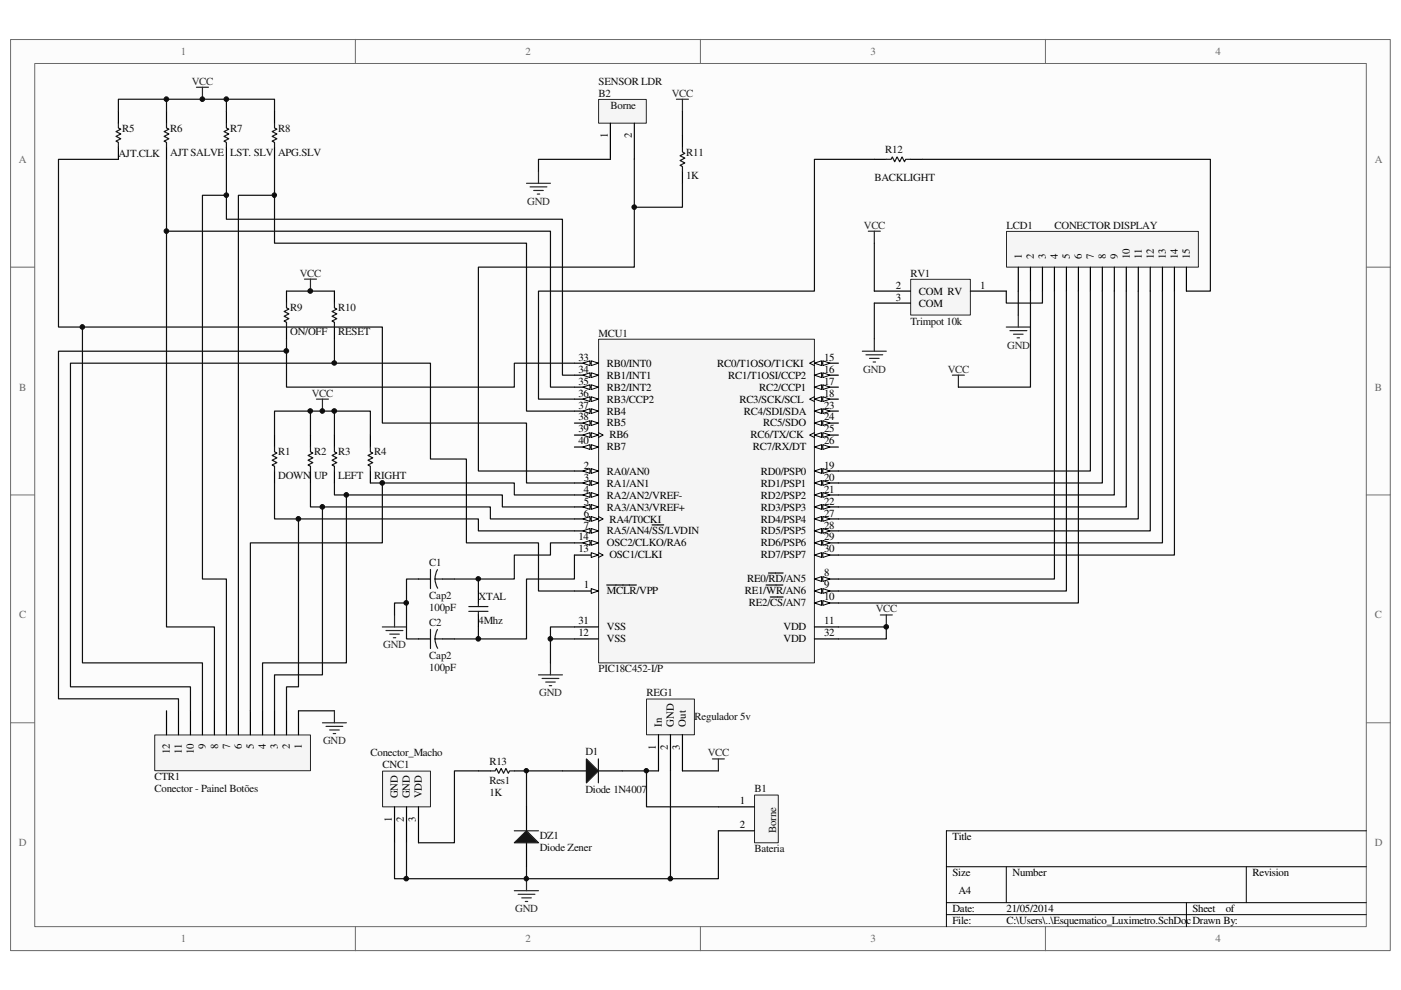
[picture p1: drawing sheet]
<svg xmlns="http://www.w3.org/2000/svg" width="297mm" height="210mm" viewBox="0 0 297 210" stroke-linecap="round" stroke-linejoin="round" font-family="sans-serif">
<path d="M2.3 8.4h292.5v193.1h-292.5z" fill="#fcfcfc"/>
<path d="M2.2 8.4h292.6v193.1h-292.6z" fill="none" stroke="#6a6a6a" stroke-width=".21"/>
<path d="M7.4 13.5h282.3v183h-282.3z" fill="#fcfcfc"/>
<g fill="none" stroke="#6a6a6a" stroke-width=".21">
<path d="M7.4 13.5h282.3v183h-282.3zM75.3 8.3v5.1M148.5 8.3v5.1M221.7 8.3v5.1M2.2 56.6h5.1M289.7 56.6h5.1M2.2 104.9h5.1M289.7 104.9h5.1M2.2 153.2h5.1M289.7 153.2h5.1M75.3 196.5v5.1M148.5 196.5v5.1"/>
<path d="M221.7 196.5v5.1"/>
</g>
<path d="M289.7 176.1h-89v20.4M200.7 183.8h89M200.7 191.4h89M200.7 193.9h89M213.4 183.8v7.6M251.5 191.4v5.1M264.2 183.8v7.6" fill="none" stroke="#000" stroke-width=".21"/>
<path d="M127 72h45.7v68.5h-45.7z" fill="#f5f5f5"/>
<path d="M126.9 71.9h45.8v68.6h-45.8z" fill="none" stroke="#262626" stroke-width=".21"/>
<path d="M121.8 125.3h5.1" fill="none" stroke="#000" stroke-width=".25"/>
<path d="M125.3 124.8l1.6 .5-1.6 .5z" fill="#fcfcfc"/>
<path d="M125.3 124.8l1.6 .5-1.6 .5z" fill="none" stroke="#000" stroke-width=".21"/>
<path d="M121.8 99.9h5.1M128.6 124h6.3" fill="none" stroke="#000" stroke-width=".25"/>
<path d="M125.3 99.4l1.6 .5-1.6 .5z" fill="#fcfcfc"/>
<path d="M125.3 99.4l1.6 .5-1.6 .5z" fill="none" stroke="#000" stroke-width=".21"/>
<path d="M123.6 99.9l1.5-.5v1z" fill="#fcfcfc"/>
<path d="M123.6 99.9l1.5-.5v1z" fill="none" stroke="#000" stroke-width=".21"/>
<path d="M121.8 102.4h5.1" fill="none" stroke="#000" stroke-width=".25"/>
<path d="M125.3 101.9l1.6 .5-1.6 .5z" fill="#fcfcfc"/>
<path d="M125.3 101.9l1.6 .5-1.6 .5z" fill="none" stroke="#000" stroke-width=".21"/>
<path d="M123.6 102.4l1.5-.5v1z" fill="#fcfcfc"/>
<path d="M123.6 102.4l1.5-.5v1z" fill="none" stroke="#000" stroke-width=".21"/>
<path d="M121.8 104.9h5.1" fill="none" stroke="#000" stroke-width=".25"/>
<path d="M125.3 104.4l1.6 .5-1.6 .6z" fill="#fcfcfc"/>
<path d="M125.3 104.4l1.6 .5-1.6 .6z" fill="none" stroke="#000" stroke-width=".21"/>
<path d="M123.6 104.9l1.5-.5v1.1z" fill="#fcfcfc"/>
<path d="M123.6 104.9l1.5-.5v1.1z" fill="none" stroke="#000" stroke-width=".21"/>
<path d="M121.8 107.5h5.1" fill="none" stroke="#000" stroke-width=".25"/>
<path d="M125.3 107l1.6 .5-1.6 .5z" fill="#fcfcfc"/>
<path d="M125.3 107l1.6 .5-1.6 .5z" fill="none" stroke="#000" stroke-width=".21"/>
<path d="M123.6 107.5l1.5-.5v1z" fill="#fcfcfc"/>
<path d="M123.6 107.5l1.5-.5v1zM126.9 109.5l1 .5-1 .5" fill="none" stroke="#000" stroke-width=".21"/>
<path d="M121.8 110h5.1" fill="none" stroke="#000" stroke-width=".25"/>
<path d="M125.3 109.5l1.6 .5-1.6 .5z" fill="#fcfcfc"/>
<path d="M125.3 109.5l1.6 .5-1.6 .5z" fill="none" stroke="#000" stroke-width=".21"/>
<path d="M123.6 110l1.5-.5v1z" fill="#fcfcfc"/>
<path d="M123.6 110l1.5-.5v1z" fill="none" stroke="#000" stroke-width=".21"/>
<path d="M121.8 112.6h5.1" fill="none" stroke="#000" stroke-width=".25"/>
<path d="M125.3 112.1l1.6 .5-1.6 .5z" fill="#fcfcfc"/>
<path d="M125.3 112.1l1.6 .5-1.6 .5z" fill="none" stroke="#000" stroke-width=".21"/>
<path d="M123.6 112.6l1.5-.5v1z" fill="#fcfcfc"/>
<path d="M123.6 112.6l1.5-.5v1z" fill="none" stroke="#000" stroke-width=".21"/>
<path d="M138.3 111.3h2.4M172.7 122.8h5.1" fill="none" stroke="#000" stroke-width=".25"/>
<path d="M172.7 122.8l1.5-.5v1z" fill="#fcfcfc"/>
<path d="M172.7 122.8l1.5-.5v1z" fill="none" stroke="#000" stroke-width=".21"/>
<path d="M174.5 122.3l1.5 .5-1.5 .5z" fill="#fcfcfc"/>
<path d="M174.5 122.3l1.5 .5-1.5 .5z" fill="none" stroke="#000" stroke-width=".21"/>
<path d="M162.9 121.5h3.1M172.7 125.3h5.1" fill="none" stroke="#000" stroke-width=".25"/>
<path d="M172.7 125.3l1.5-.5v1z" fill="#fcfcfc"/>
<path d="M172.7 125.3l1.5-.5v1z" fill="none" stroke="#000" stroke-width=".21"/>
<path d="M174.5 124.8l1.5 .5-1.5 .5z" fill="#fcfcfc"/>
<path d="M174.5 124.8l1.5 .5-1.5 .5z" fill="none" stroke="#000" stroke-width=".21"/>
<path d="M162.4 124h3.6M172.7 127.8h5.1" fill="none" stroke="#000" stroke-width=".25"/>
<path d="M172.7 127.8l1.5-.5v1.1z" fill="#fcfcfc"/>
<path d="M172.7 127.8l1.5-.5v1.1z" fill="none" stroke="#000" stroke-width=".21"/>
<path d="M174.5 127.3l1.5 .5-1.5 .6z" fill="#fcfcfc"/>
<path d="M126.9 117.2l1 .5-1 .5M174.5 127.3l1.5 .5-1.5 .6z" fill="none" stroke="#000" stroke-width=".21"/>
<path d="M121.8 117.7h5.1M121.8 135.5h5.1M163.3 126.6h2.7M172.7 132.9h5.1" fill="none" stroke="#000" stroke-width=".25"/>
<path d="M125.3 117.2l1.6 .5-1.6 .5z" fill="#fcfcfc"/>
<path d="M125.3 117.2l1.6 .5-1.6 .5z" fill="none" stroke="#000" stroke-width=".21"/>
<path d="M121.8 115.1h5.1" fill="none" stroke="#000" stroke-width=".25"/>
<path d="M125.3 114.6l1.6 .5-1.6 .5z" fill="#fcfcfc"/>
<path d="M125.3 114.6l1.6 .5-1.6 .5z" fill="none" stroke="#000" stroke-width=".21"/>
<path d="M123.6 115.1l1.5-.5v1z" fill="#fcfcfc"/>
<path d="M172.7 76.5l-1 .5 1 .5M123.6 115.1l1.5-.5v1z" fill="none" stroke="#000" stroke-width=".21"/>
<path d="M172.7 77h5.1" fill="none" stroke="#000" stroke-width=".25"/>
<path d="M172.7 77l1.5-.5v1z" fill="#fcfcfc"/>
<path d="M172.7 77l1.5-.5v1z" fill="none" stroke="#000" stroke-width=".21"/>
<path d="M174.5 76.5l1.5 .5-1.5 .5z" fill="#fcfcfc"/>
<path d="M174.5 76.5l1.5 .5-1.5 .5z" fill="none" stroke="#000" stroke-width=".21"/>
<path d="M172.7 79.5h5.1" fill="none" stroke="#000" stroke-width=".25"/>
<path d="M172.7 79.5l1.5-.5v1.1z" fill="#fcfcfc"/>
<path d="M172.7 79.5l1.5-.5v1.1z" fill="none" stroke="#000" stroke-width=".21"/>
<path d="M174.5 79l1.5 .5-1.5 .6z" fill="#fcfcfc"/>
<path d="M174.5 79l1.5 .5-1.5 .6z" fill="none" stroke="#000" stroke-width=".21"/>
<path d="M172.7 82.1h5.1" fill="none" stroke="#000" stroke-width=".25"/>
<path d="M172.7 82.1l1.5-.5v1z" fill="#fcfcfc"/>
<path d="M172.7 82.1l1.5-.5v1z" fill="none" stroke="#000" stroke-width=".21"/>
<path d="M174.5 81.6l1.5 .5-1.5 .5z" fill="#fcfcfc"/>
<path d="M172.7 84.1l-1 .5 1 .5M174.5 81.6l1.5 .5-1.5 .5z" fill="none" stroke="#000" stroke-width=".21"/>
<path d="M172.7 84.6h5.1" fill="none" stroke="#000" stroke-width=".25"/>
<path d="M172.7 84.6l1.5-.5v1z" fill="#fcfcfc"/>
<path d="M172.7 84.6l1.5-.5v1z" fill="none" stroke="#000" stroke-width=".21"/>
<path d="M174.5 84.1l1.5 .5-1.5 .5z" fill="#fcfcfc"/>
<path d="M174.5 84.1l1.5 .5-1.5 .5z" fill="none" stroke="#000" stroke-width=".21"/>
<path d="M172.7 99.9h5.1" fill="none" stroke="#000" stroke-width=".25"/>
<path d="M172.7 99.9l1.5-.5v1z" fill="#fcfcfc"/>
<path d="M172.7 99.9l1.5-.5v1z" fill="none" stroke="#000" stroke-width=".21"/>
<path d="M174.5 99.4l1.5 .5-1.5 .5z" fill="#fcfcfc"/>
<path d="M174.5 99.4l1.5 .5-1.5 .5z" fill="none" stroke="#000" stroke-width=".21"/>
<path d="M172.7 102.4h5.1" fill="none" stroke="#000" stroke-width=".25"/>
<path d="M172.7 102.4l1.5-.5v1z" fill="#fcfcfc"/>
<path d="M172.7 102.4l1.5-.5v1z" fill="none" stroke="#000" stroke-width=".21"/>
<path d="M174.5 101.9l1.5 .5-1.5 .5z" fill="#fcfcfc"/>
<path d="M174.5 101.9l1.5 .5-1.5 .5z" fill="none" stroke="#000" stroke-width=".21"/>
<path d="M172.7 104.9h5.1" fill="none" stroke="#000" stroke-width=".25"/>
<path d="M172.7 104.9l1.5-.5v1.1z" fill="#fcfcfc"/>
<path d="M172.7 104.9l1.5-.5v1.1z" fill="none" stroke="#000" stroke-width=".21"/>
<path d="M174.5 104.4l1.5 .5-1.5 .6z" fill="#fcfcfc"/>
<path d="M174.5 104.4l1.5 .5-1.5 .6z" fill="none" stroke="#000" stroke-width=".21"/>
<path d="M172.7 107.5h5.1" fill="none" stroke="#000" stroke-width=".25"/>
<path d="M172.7 107.5l1.5-.5v1z" fill="#fcfcfc"/>
<path d="M172.7 107.5l1.5-.5v1z" fill="none" stroke="#000" stroke-width=".21"/>
<path d="M174.5 107l1.5 .5-1.5 .5z" fill="#fcfcfc"/>
<path d="M174.5 107l1.5 .5-1.5 .5z" fill="none" stroke="#000" stroke-width=".21"/>
<path d="M172.7 87.2h5.1" fill="none" stroke="#000" stroke-width=".25"/>
<path d="M172.7 87.2l1.5-.5v1z" fill="#fcfcfc"/>
<path d="M172.7 87.2l1.5-.5v1z" fill="none" stroke="#000" stroke-width=".21"/>
<path d="M174.5 86.7l1.5 .5-1.5 .5z" fill="#fcfcfc"/>
<path d="M174.5 86.7l1.5 .5-1.5 .5z" fill="none" stroke="#000" stroke-width=".21"/>
<path d="M172.7 89.7h5.1" fill="none" stroke="#000" stroke-width=".25"/>
<path d="M172.7 89.7l1.5-.5v1z" fill="#fcfcfc"/>
<path d="M172.7 89.7l1.5-.5v1z" fill="none" stroke="#000" stroke-width=".21"/>
<path d="M174.5 89.2l1.5 .5-1.5 .5z" fill="#fcfcfc"/>
<path d="M172.7 91.7l-1 .5 1 .6M174.5 89.2l1.5 .5-1.5 .5z" fill="none" stroke="#000" stroke-width=".21"/>
<path d="M172.7 92.2h5.1" fill="none" stroke="#000" stroke-width=".25"/>
<path d="M172.7 92.2l1.5-.5v1.1z" fill="#fcfcfc"/>
<path d="M172.7 92.2l1.5-.5v1.1z" fill="none" stroke="#000" stroke-width=".21"/>
<path d="M174.5 91.7l1.5 .5-1.5 .6z" fill="#fcfcfc"/>
<path d="M174.5 91.7l1.5 .5-1.5 .6z" fill="none" stroke="#000" stroke-width=".21"/>
<path d="M172.7 94.8h5.1" fill="none" stroke="#000" stroke-width=".25"/>
<path d="M172.7 94.8l1.5-.5v1z" fill="#fcfcfc"/>
<path d="M172.7 94.8l1.5-.5v1z" fill="none" stroke="#000" stroke-width=".21"/>
<path d="M174.5 94.3l1.5 .5-1.5 .5z" fill="#fcfcfc"/>
<path d="M174.5 94.3l1.5 .5-1.5 .5z" fill="none" stroke="#000" stroke-width=".21"/>
<path d="M172.7 110h5.1" fill="none" stroke="#000" stroke-width=".25"/>
<path d="M172.7 110l1.5-.5v1z" fill="#fcfcfc"/>
<path d="M172.7 110l1.5-.5v1z" fill="none" stroke="#000" stroke-width=".21"/>
<path d="M174.5 109.5l1.5 .5-1.5 .5z" fill="#fcfcfc"/>
<path d="M174.5 109.5l1.5 .5-1.5 .5z" fill="none" stroke="#000" stroke-width=".21"/>
<path d="M172.7 112.6h5.1" fill="none" stroke="#000" stroke-width=".25"/>
<path d="M172.7 112.6l1.5-.5v1z" fill="#fcfcfc"/>
<path d="M172.7 112.6l1.5-.5v1z" fill="none" stroke="#000" stroke-width=".21"/>
<path d="M174.5 112.1l1.5 .5-1.5 .5z" fill="#fcfcfc"/>
<path d="M174.5 112.1l1.5 .5-1.5 .5z" fill="none" stroke="#000" stroke-width=".21"/>
<path d="M172.7 115.1h5.1" fill="none" stroke="#000" stroke-width=".25"/>
<path d="M172.7 115.1l1.5-.5v1z" fill="#fcfcfc"/>
<path d="M172.7 115.1l1.5-.5v1z" fill="none" stroke="#000" stroke-width=".21"/>
<path d="M174.5 114.6l1.5 .5-1.5 .5z" fill="#fcfcfc"/>
<path d="M174.5 114.6l1.5 .5-1.5 .5z" fill="none" stroke="#000" stroke-width=".21"/>
<path d="M172.7 117.7h5.1" fill="none" stroke="#000" stroke-width=".25"/>
<path d="M172.7 117.7l1.5-.5v1z" fill="#fcfcfc"/>
<path d="M172.7 117.7l1.5-.5v1z" fill="none" stroke="#000" stroke-width=".21"/>
<path d="M174.5 117.2l1.5 .5-1.5 .5z" fill="#fcfcfc"/>
<path d="M174.5 117.2l1.5 .5-1.5 .5z" fill="none" stroke="#000" stroke-width=".21"/>
<path d="M121.8 77h5.1M121.8 132.9h5.1M172.7 135.5h5.1" fill="none" stroke="#000" stroke-width=".25"/>
<path d="M125.3 76.5l1.6 .5-1.6 .5z" fill="#fcfcfc"/>
<path d="M125.3 76.5l1.6 .5-1.6 .5z" fill="none" stroke="#000" stroke-width=".21"/>
<path d="M123.6 77l1.5-.5v1z" fill="#fcfcfc"/>
<path d="M123.6 77l1.5-.5v1z" fill="none" stroke="#000" stroke-width=".21"/>
<path d="M121.8 79.5h5.1" fill="none" stroke="#000" stroke-width=".25"/>
<path d="M125.3 79l1.6 .5-1.6 .6z" fill="#fcfcfc"/>
<path d="M125.3 79l1.6 .5-1.6 .6z" fill="none" stroke="#000" stroke-width=".21"/>
<path d="M123.6 79.5l1.5-.5v1.1z" fill="#fcfcfc"/>
<path d="M123.6 79.5l1.5-.5v1.1z" fill="none" stroke="#000" stroke-width=".21"/>
<path d="M121.8 82.1h5.1" fill="none" stroke="#000" stroke-width=".25"/>
<path d="M125.3 81.6l1.6 .5-1.6 .5z" fill="#fcfcfc"/>
<path d="M125.3 81.6l1.6 .5-1.6 .5z" fill="none" stroke="#000" stroke-width=".21"/>
<path d="M123.6 82.1l1.5-.5v1z" fill="#fcfcfc"/>
<path d="M123.6 82.1l1.5-.5v1z" fill="none" stroke="#000" stroke-width=".21"/>
<path d="M121.8 84.6h5.1" fill="none" stroke="#000" stroke-width=".25"/>
<path d="M125.3 84.1l1.6 .5-1.6 .5z" fill="#fcfcfc"/>
<path d="M125.3 84.1l1.6 .5-1.6 .5z" fill="none" stroke="#000" stroke-width=".21"/>
<path d="M123.6 84.6l1.5-.5v1z" fill="#fcfcfc"/>
<path d="M123.6 84.6l1.5-.5v1z" fill="none" stroke="#000" stroke-width=".21"/>
<path d="M121.8 87.2h5.1" fill="none" stroke="#000" stroke-width=".25"/>
<path d="M125.3 86.7l1.6 .5-1.6 .5z" fill="#fcfcfc"/>
<path d="M125.3 86.7l1.6 .5-1.6 .5z" fill="none" stroke="#000" stroke-width=".21"/>
<path d="M123.6 87.2l1.5-.5v1z" fill="#fcfcfc"/>
<path d="M123.6 87.2l1.5-.5v1z" fill="none" stroke="#000" stroke-width=".21"/>
<path d="M121.8 89.7h5.1" fill="none" stroke="#000" stroke-width=".25"/>
<path d="M125.3 89.2l1.6 .5-1.6 .5z" fill="#fcfcfc"/>
<path d="M125.3 89.2l1.6 .5-1.6 .5z" fill="none" stroke="#000" stroke-width=".21"/>
<path d="M123.6 89.7l1.5-.5v1z" fill="#fcfcfc"/>
<path d="M123.6 89.7l1.5-.5v1zM126.9 91.7l1 .5-1 .6" fill="none" stroke="#000" stroke-width=".21"/>
<path d="M121.8 92.2h5.1" fill="none" stroke="#000" stroke-width=".25"/>
<path d="M125.3 91.7l1.6 .5-1.6 .6z" fill="#fcfcfc"/>
<path d="M125.3 91.7l1.6 .5-1.6 .6z" fill="none" stroke="#000" stroke-width=".21"/>
<path d="M123.6 92.2l1.5-.5v1.1z" fill="#fcfcfc"/>
<path d="M123.6 92.2l1.5-.5v1.1z" fill="none" stroke="#000" stroke-width=".21"/>
<path d="M121.8 94.8h5.1" fill="none" stroke="#000" stroke-width=".25"/>
<path d="M125.3 94.3l1.6 .5-1.6 .5z" fill="#fcfcfc"/>
<path d="M125.3 94.3l1.6 .5-1.6 .5z" fill="none" stroke="#000" stroke-width=".21"/>
<path d="M123.6 94.8l1.5-.5v1z" fill="#fcfcfc"/>
<path d="M123.6 94.8l1.5-.5v1z" fill="none" stroke="#000" stroke-width=".21"/>
<g fill="none" stroke="#000" stroke-width=".25">
<path d="M25.1 23.6v2.5M25.1 31.2v2.6M35.3 23.6v2.5M35.3 31.2v2.6M58.2 23.6v2.5M58.2 31.2v2.6M144.7 28.7v2.5M144.7 36.3v2.6M60.7 61.7v2.6M60.7 69.3v2.6M70.9 61.7v2.6M70.9 69.3v2.6"/>
<path d="M58.2 92.2v2.6M58.2 99.9v2.5M65.8 92.2v2.6M65.8 99.9v2.5M70.9 92.2v2.6M70.9 99.9v2.5M78.5 92.2v2.6M78.5 99.9v2.5M88.7 122.8h2.6M88.7 135.5h2.6M93.8 122.8h2.5M93.8 135.5h2.5"/>
<path d="M101.4 125.3v2.5M101.4 130.4v2.5M119.2 163.4h5.1M126.9 163.4h5"/>
</g>
<g fill="none" stroke="#1c1c1c" stroke-width=".25">
<path d="M25.1 26.1v1l.5 .3-1 .5 1 .5-1 .5 1 .5-1 .5 .5 .3v1M35.3 26.1v1l.5 .3-1 .5 1 .5-1 .5 1 .5-1 .5 .5 .3v1M58.2 26.1v1l.5 .3-1 .5 1 .5-1 .5 1 .5-1 .5 .5 .3v1M144.7 31.2v1l.5 .3-1 .5 1 .5-1 .5 1 .5-1 .6 .5 .2v1M60.7 64.3v1l.6 .2-1.1 .5 1.1 .5-1.1 .6 1.1 .5-1.1 .5 .5 .2v1M70.9 64.3v1l.5 .2-1 .5 1 .5-1 .6 1 .5-1 .5 .5 .2v1M58.2 94.8v1l.5 .3-1 .5 1 .5-1 .5 1 .5-1 .5 .5 .2v1.1M65.8 94.8v1l.5 .3-1 .5 1 .5-1 .5 1 .5-1 .5 .5 .2v1.1M70.9 94.8v1l.5 .3-1 .5 1 .5-1 .5 1 .5-1 .5 .5 .2v1.1M78.5 94.8v1l.5 .3-1 .5 1 .5-1 .5 1 .5-1 .5 .5 .2v1.1M91.3 120.7v4.1M91.3 133.4v4.1"/>
<path d="M92.3 122.8h1.5M92.3 135.5h1.5M92.7 120.8l-.4 1.1-.1 .9 .1 .8 .5 1.1M92.7 133.5l-.4 1.1-.1 .9 .1 .8 .5 1.2M99.4 128.6h4.1M99.4 129.6h4.1M101.4 127.8v.8M101.4 129.6v.8"/>
</g>
<g fill="none" stroke="#262626" stroke-width=".25">
<path d="M111.6 38.9h5.1M112.4 39.6h3.5M114.2 36.3v2.6M143.4 21h2.6M144.7 21v2.6M113.2 40.4h2M113.9 41.1h.5M184.1 49h2.5M185.4 49v2.6M213.4 69.3h5.1M214.1 70.1h3.6M214.9 70.9h2"/>
<path d="M215.6 71.6h.6M215.9 66.8v2.5M67.1 84.6h2.5M68.4 84.6v2.6M81.1 132.9h5.1M81.8 133.7h3.6M82.6 134.5h2.1M83.4 135.2h.5M83.6 130.4v2.5M186.6 130.4h2.6M187.9 130.4v2.5M114.2 143.1h5"/>
<path d="M114.9 143.8h3.6M115.7 144.6h2M116.5 145.4h.5M116.7 140.5v2.6M151 160.9h2.6M152.3 160.9v2.5"/>
</g>
<path d="M86.2 127.8h-2.6v2.6M88.7 122.8h-2.5v12.7h2.5M116.7 135.5h5.1M121.8 132.9h-5.1v7.6M177.8 132.9h10.1v2.6h-10.1" fill="none" stroke="#0e0e0e" stroke-width=".25"/>
<path d="M124.3 160.9l2.6 2.5-2.6 2.6z" fill="#1c1c1c"/>
<path d="M124.3 160.9l2.6 2.5-2.6 2.6zM126.9 160.9v5.1" fill="none" stroke="#1c1c1c" stroke-width=".25"/>
<path d="M32.8 155.9h33v7.5h-33z" fill="#f5f5f5"/>
<path d="M32.8 155.8h33v7.6h-33z" fill="none" stroke="#262626" stroke-width=".21"/>
<g fill="none" stroke="#000" stroke-width=".25">
<path d="M48 23.6v2.5M48 31.2v2.6M185.4 33.8h2.5M193 33.8h2.6M35.3 150.7v5.1M37.8 150.7v5.1M40.4 150.7v5.1M42.9 150.7v5.1M45.5 150.7v5.1M48 150.7v5.1M50.5 150.7v5.1M53.1 150.7v5.1"/>
<path d="M55.7 150.7v5.1M58.2 150.7v5.1M60.7 150.7v5.1M63.3 150.7v5.1"/>
</g>
<g fill="none" stroke="#0e0e0e" stroke-width=".25">
<path d="M25.1 23.6v-2.6h22.9v2.6M25.1 33.8h-12.7v35.5h68.7v20.4h30.5v12.7h10.2M35.3 33.8v15.2h81.4v33.1h5.1M35.3 21v2.6M48 21h10.2v2.6M48 33.8v12.7h71.2v33h2.6M60.7 71.9v10.2h48.3v-5.1h12.8M60.7 74.5h-48.3v73.7h25.4v2.5M60.7 61.7h10.2M70.9 71.9v5.1h20.4v20.3h7.6v17.8h15.3v10.2h7.6M70.9 77h-56v68.6h25.5v5.1M65.8 87.2h-7.6v5"/>
<path d="M65.8 92.2v-5h5.1v5M70.9 87.2h7.6v5M58.2 102.4v7.6h5.1M65.8 102.4v5.1h2.6M70.9 102.4v2.5h35.6v2.6h15.3M73.4 104.9v35.6h-17.7v10.2M78.5 102.4h2.6v12.7h-28v35.6M81.1 102.4h27.9v2.5h12.8M121.8 115.1h-5.1v2.6h-7.7v5.1h-7.6M121.8 117.7v5.1h-10.2v12.7h-10.2M121.8 110h-17.8v-2.5h-35.6v35.6h-10.2v7.6M121.8 112.6h-20.4v-2.6h-38.1v35.6h-2.6v5.1"/>
<path d="M96.3 122.8h5.1v2.5M101.4 132.9v2.6h-5.1M63.3 150.7h7.6"/>
</g>
<path d="M41.7 18.5h2.5M42.9 18.5v2.5M64.6 59.2h2.5M65.8 59.2v2.5M68.4 153.2h5M69.1 154h3.6M69.9 154.8h2M70.7 155.5h.5M70.9 150.7v2.5" fill="none" stroke="#262626" stroke-width=".25"/>
<path d="M48 26.1v1l.5 .3-1 .5 1 .5-1 .5 1 .5-1 .5 .5 .3v1M187.9 33.8h1l.3-.5 .5 1 .5-1 .6 1 .5-1 .5 1 .2-.5h1" fill="none" stroke="#1c1c1c" stroke-width=".25"/>
<path d="M213.4 49.1h40.7v7.5h-40.7z" fill="#f5f5f5"/>
<path d="M213.4 49.1h40.7v7.5h-40.7z" fill="none" stroke="#262626" stroke-width=".21"/>
<g fill="none" stroke="#000" stroke-width=".25">
<path d="M215.9 56.6v5.1M218.5 56.6v5.1M221 56.6v5.1M223.6 56.6v5.1M226.1 56.6v5.1M228.6 56.6v5.1M231.2 56.6v5.1M233.7 56.6v5.1M236.3 56.6v5.1M238.8 56.6v5.1M241.3 56.6v5.1M243.9 56.6v5.1"/>
<path d="M246.5 56.6v5.1M249 56.6v5.1M251.5 56.6v5.1"/>
</g>
<g fill="none" stroke="#0e0e0e" stroke-width=".25">
<path d="M58.2 33.8v17.8h53.4v35.6h10.2M185.4 33.8h-12.7v27.9h-58.5v22.9h7.6M195.6 33.8h61v27.9h-5.1M35.3 49v83.9h10.2v17.8M48 41.4h-5.1v81.4h5.1v27.9M58.2 41.4h-7.7v109.3M17.5 69.3v71.2h25.4v10.2M215.9 61.7v5.1M223.6 61.7v61.1h-45.8M226.1 61.7v63.6h-48.3M228.6 61.7v66.1h-50.8M231.2 61.7v38.2h-53.4"/>
<path d="M233.7 61.7v40.7h-55.9M236.3 61.7v43.2h-58.5M238.8 61.7v45.8h-61M241.3 61.7v48.3h-63.5M243.9 61.7v50.9h-66.1M246.5 61.7v53.4h-68.7M249 61.7v56h-71.2"/>
</g>
<path d="M81.1 163.5h10.2v7.6h-10.2z" fill="#f5f5f5"/>
<path d="M81.1 163.5h10.2v7.6h-10.2z" fill="none" stroke="#262626" stroke-width=".21"/>
<path d="M83.6 171.1v7.6M86.2 171.1v7.6M88.7 171.1v7.6" fill="none" stroke="#000" stroke-width=".25"/>
<path d="M137.1 148.3h10.1v7.5h-10.1z" fill="#f5f5f5"/>
<path d="M137.1 148.2h10.1v7.6h-10.1z" fill="none" stroke="#262626" stroke-width=".21"/>
<path d="M139.6 155.8v7.6M142.2 155.8v7.6M144.7 155.8v7.6" fill="none" stroke="#000" stroke-width=".25"/>
<path d="M193.1 59.3h12.6v7.5h-12.6z" fill="#f5f5f5"/>
<path d="M193.1 59.2h12.6v7.6h-12.6z" fill="none" stroke="#262626" stroke-width=".21"/>
<path d="M185.4 61.7h7.6M185.4 64.3h7.6M205.7 61.7h7.7M101.4 163.4h2.6M109 163.4h2.6M111.6 171.1v5M111.6 178.7v5.1" fill="none" stroke="#000" stroke-width=".25"/>
<path d="M182.8 74.5h5.1M183.6 75.2h3.6M184.4 76h2M185.1 76.8h.5M185.4 71.9v2.6M201.9 79.5h2.6M203.2 79.5v2.6M109 188.8h5.2M109.9 189.6h3.5M110.6 190.4h2M111.4 191.1h.5M111.6 186.3v2.5" fill="none" stroke="#262626" stroke-width=".25"/>
<path d="M185.4 51.6v10.1M185.4 64.3v7.6M213.4 61.7v2.6h7.6v-2.6M218.5 61.7v20.4h-15.3M83.6 178.7v7.6h2.6v-7.6M101.4 163.4h-5.1v15.3h-7.6M119.2 163.4h-7.6v7.7M131.9 163.4h7.7M142.2 163.4v22.9h-30.6M144.7 163.4h7.6M111.6 183.8v2.5h-25.4" fill="none" stroke="#0e0e0e" stroke-width=".25"/>
<path d="M104 163.4h1l.2-.5 .5 1.1 .6-1.1 .5 1.1 .5-1.1 .5 1.1 .2-.6h1" fill="none" stroke="#1c1c1c" stroke-width=".25"/>
<path d="M109 178.7l2.6-2.6 2.6 2.6z" fill="#1c1c1c"/>
<path d="M109 178.7l2.6-2.6 2.6 2.6zM109 176.1h5.2" fill="none" stroke="#1c1c1c" stroke-width=".25"/>
<path d="M160 168.6h5v10.1h-5z" fill="#f5f5f5"/>
<path d="M160 168.6h5v10.1h-5z" fill="none" stroke="#262626" stroke-width=".21"/>
<path d="M152.3 171.1h7.6M152.3 176.1h7.6" fill="none" stroke="#000" stroke-width=".25"/>
<path d="M137.1 163.4v7.7h15.2M152.3 176.1v10.2h-10.1" fill="none" stroke="#0e0e0e" stroke-width=".25"/>
<path d="M127 21.1h10v5h-10z" fill="#f5f5f5"/>
<path d="M126.9 21.1h10.1v5h-10.1z" fill="none" stroke="#262626" stroke-width=".21"/>
<path d="M129.4 26.1v7.7M134.5 26.1v7.7" fill="none" stroke="#000" stroke-width=".25"/>
<path d="M129.4 33.8h-15.2v2.5M134.5 33.8v22.8h-33.1v43.3h20.4M144.7 38.9v5h-10.2M144.7 23.6v5.1" fill="none" stroke="#0e0e0e" stroke-width=".25"/>
<circle cx="17.5" cy="69.3" r=".49" fill="#0e0e0e"/>
<circle cx="17.5" cy="69.3" r=".49" fill="none" stroke="#0e0e0e" stroke-width=".21"/>
<circle cx="35.3" cy="49" r=".49" fill="#0e0e0e"/>
<circle cx="35.3" cy="49" r=".49" fill="none" stroke="#0e0e0e" stroke-width=".21"/>
<circle cx="35.3" cy="21" r=".49" fill="#0e0e0e"/>
<circle cx="35.3" cy="21" r=".49" fill="none" stroke="#0e0e0e" stroke-width=".21"/>
<circle cx="42.9" cy="21" r=".49" fill="#0e0e0e"/>
<circle cx="42.9" cy="21" r=".49" fill="none" stroke="#0e0e0e" stroke-width=".21"/>
<circle cx="48" cy="41.4" r=".48" fill="#0e0e0e"/>
<circle cx="48" cy="41.4" r=".48" fill="none" stroke="#0e0e0e" stroke-width=".21"/>
<circle cx="48" cy="21" r=".49" fill="#0e0e0e"/>
<circle cx="48" cy="21" r=".49" fill="none" stroke="#0e0e0e" stroke-width=".21"/>
<circle cx="58.2" cy="41.4" r=".47" fill="#0e0e0e"/>
<circle cx="58.2" cy="41.4" r=".47" fill="none" stroke="#0e0e0e" stroke-width=".21"/>
<circle cx="60.7" cy="74.4" r=".5" fill="#0e0e0e"/>
<circle cx="60.7" cy="74.4" r=".5" fill="none" stroke="#0e0e0e" stroke-width=".21"/>
<circle cx="63.3" cy="110" r=".49" fill="#0e0e0e"/>
<circle cx="63.3" cy="110" r=".49" fill="none" stroke="#0e0e0e" stroke-width=".21"/>
<circle cx="65.8" cy="87.1" r=".49" fill="#0e0e0e"/>
<circle cx="65.8" cy="87.1" r=".49" fill="none" stroke="#0e0e0e" stroke-width=".21"/>
<circle cx="65.8" cy="61.7" r=".49" fill="#0e0e0e"/>
<circle cx="65.8" cy="61.7" r=".49" fill="none" stroke="#0e0e0e" stroke-width=".21"/>
<circle cx="68.3" cy="107.5" r=".49" fill="#0e0e0e"/>
<circle cx="68.3" cy="107.5" r=".49" fill="none" stroke="#0e0e0e" stroke-width=".21"/>
<circle cx="68.3" cy="87.1" r=".49" fill="#0e0e0e"/>
<circle cx="68.3" cy="87.1" r=".49" fill="none" stroke="#0e0e0e" stroke-width=".21"/>
<circle cx="70.9" cy="87.1" r=".49" fill="#0e0e0e"/>
<circle cx="70.9" cy="87.1" r=".49" fill="none" stroke="#0e0e0e" stroke-width=".21"/>
<circle cx="70.9" cy="77" r=".48" fill="#0e0e0e"/>
<circle cx="70.9" cy="77" r=".48" fill="none" stroke="#0e0e0e" stroke-width=".21"/>
<circle cx="73.4" cy="104.9" r=".49" fill="#0e0e0e"/>
<circle cx="73.4" cy="104.9" r=".49" fill="none" stroke="#0e0e0e" stroke-width=".21"/>
<circle cx="81" cy="102.4" r=".49" fill="#0e0e0e"/>
<circle cx="81" cy="102.4" r=".49" fill="none" stroke="#0e0e0e" stroke-width=".21"/>
<circle cx="86.1" cy="186.3" r=".49" fill="#0e0e0e"/>
<circle cx="86.1" cy="186.3" r=".49" fill="none" stroke="#0e0e0e" stroke-width=".21"/>
<circle cx="86.1" cy="127.8" r=".48" fill="#0e0e0e"/>
<circle cx="86.1" cy="127.8" r=".48" fill="none" stroke="#0e0e0e" stroke-width=".21"/>
<circle cx="101.4" cy="135.4" r=".49" fill="#0e0e0e"/>
<circle cx="101.4" cy="135.4" r=".49" fill="none" stroke="#0e0e0e" stroke-width=".21"/>
<circle cx="101.4" cy="122.7" r=".48" fill="#0e0e0e"/>
<circle cx="101.4" cy="122.7" r=".48" fill="none" stroke="#0e0e0e" stroke-width=".21"/>
<circle cx="111.6" cy="186.3" r=".48" fill="#0e0e0e"/>
<circle cx="111.6" cy="186.3" r=".48" fill="none" stroke="#0e0e0e" stroke-width=".21"/>
<circle cx="111.6" cy="163.4" r=".46" fill="#0e0e0e"/>
<circle cx="111.6" cy="163.4" r=".46" fill="none" stroke="#0e0e0e" stroke-width=".21"/>
<circle cx="116.7" cy="135.4" r=".49" fill="#0e0e0e"/>
<circle cx="116.7" cy="135.4" r=".49" fill="none" stroke="#0e0e0e" stroke-width=".21"/>
<circle cx="134.5" cy="43.9" r=".48" fill="#0e0e0e"/>
<circle cx="134.5" cy="43.9" r=".48" fill="none" stroke="#0e0e0e" stroke-width=".21"/>
<circle cx="137" cy="163.4" r=".46" fill="#0e0e0e"/>
<circle cx="137" cy="163.4" r=".46" fill="none" stroke="#0e0e0e" stroke-width=".21"/>
<circle cx="142.1" cy="186.3" r=".49" fill="#0e0e0e"/>
<circle cx="142.1" cy="186.3" r=".49" fill="none" stroke="#0e0e0e" stroke-width=".21"/>
<circle cx="187.9" cy="132.9" r=".49" fill="#0e0e0e"/>
<circle cx="187.9" cy="132.9" r=".49" fill="none" stroke="#0e0e0e" stroke-width=".21"/>
<g font-size="2.3" fill="#696969">
<text x="38.3" y="11.6">1</text>
<text x="111.4" y="11.6">2</text>
<text x="184.6" y="11.6">3</text>
<text x="257.7" y="11.6">4</text>
<text x="4" y="34.5">A</text>
<text x="291.5" y="34.5">A</text>
<text x="4.1" y="82.8">B</text>
<text x="291.5" y="82.8">B</text>
<text x="4.1" y="131.1">C</text>
<text x="291.5" y="131.1">C</text>
<text x="4" y="179.4">D</text>
<text x="291.5" y="179.4">D</text>
<text x="38.3" y="199.8">1</text>
<text x="111.4" y="199.8">2</text>
<text x="184.6" y="199.8">3</text>
<text x="257.7" y="199.8">4</text>
</g>
<g font-size="2.3" fill="#262626">
<text x="40.7" y="18">VCC</text>
<text x="142.4" y="20.5">VCC</text>
<text x="111.8" y="43.4">GND</text>
<text x="183.1" y="48.5">VCC</text>
<text x="63.6" y="58.7">VCC</text>
<text x="213.5" y="73.9">GND</text>
<text x="183" y="79">GND</text>
<text x="201" y="79">VCC</text>
<text x="66.1" y="84.1">VCC</text>
<text x="185.7" y="129.8">VCC</text>
<text x="81.2" y="137.5">GND</text>
<text x="114.3" y="147.7">GND</text>
<text x="68.5" y="157.8">GND</text>
<text x="150.1" y="160.4">VCC</text>
<text x="109.2" y="193.4">GND</text>
</g>
<g font-size="2.3" fill="#0e0e0e">
<text x="126.9" y="18">SENSOR LDR</text>
<text x="126.9" y="20.5">B2</text>
<text x="129.5" y="23.1">Borne</text>
<text x="25.9" y="27.9">R5</text>
<text x="36.1" y="27.9">R6</text>
<text x="48.8" y="27.9">R7</text>
<text x="59" y="27.9">R8</text>
<text x="25.1" y="33.2">AJT.CLK</text>
<text x="36.1" y="33">AJT SALVE</text>
<text x="48.8" y="33">LST. SLV</text>
<text x="59" y="33">APG.SLV</text>
<text x="145.5" y="33">R11</text>
<text x="187.7" y="32.5">R12</text>
<text x="145.5" y="38.1">1K</text>
<text x="185.4" y="38.3">BACKLIGHT</text>
<text x="213.4" y="48.5">LCD1</text>
<text x="223.6" y="48.5">CONECTOR DISPLAY</text>
<text x="193" y="58.7">RV1</text>
<text x="61.5" y="71.1">ON/OFF</text>
<text x="61.5" y="66">R9</text>
<text x="71.7" y="71.1">RESET</text>
<text x="71.7" y="66">R10</text>
<text x="126.9" y="71.4">MCU1</text>
<text x="193" y="68.8">Trimpot 10k</text>
<text x="59" y="101.6">DOWN</text>
<text x="59" y="96.5">R1</text>
<text x="66.6" y="101.6">UP</text>
<text x="66.6" y="96.5">R2</text>
<text x="71.7" y="101.6">LEFT</text>
<text x="71.7" y="96.5">R3</text>
<text x="79.3" y="101.6">RIGHT</text>
<text x="79.3" y="96.5">R4</text>
<text x="91" y="119.9">C1</text>
<text x="91" y="129.6">100pF</text>
<text x="91" y="127">Cap2</text>
<text x="101.5" y="127.3">XTAL</text>
<text x="91" y="132.6">C2</text>
<text x="101.5" y="132.4">4Mhz</text>
<text x="91" y="142.3">100pF</text>
<text x="91" y="139.8">Cap2</text>
<text x="126.9" y="142.6">PIC18C452-I/P</text>
<text x="137.1" y="147.7">REG1</text>
<text x="147.2" y="152.7">Regulador 5v</text>
<text x="78.6" y="160.4">Conector_Macho</text>
<text x="124.1" y="160.1">D1</text>
<text x="32.8" y="165.4">CTR1</text>
<text x="32.8" y="168">Conector - Painel Botões</text>
<text x="81.1" y="162.9">CNC1</text>
<text x="103.8" y="162.1">R13</text>
<text x="103.8" y="166.2">Res1</text>
<text x="160" y="168">B1</text>
<text x="103.8" y="168.7">1K</text>
<text x="124.1" y="168.2">Diode 1N4007</text>
<text x="114.4" y="177.9">DZ1</text>
<text x="164.6" y="176.7" transform="rotate(-90 164.6 176.7)">Borne</text>
<text x="114.4" y="180.4">Diode Zener</text>
<text x="160" y="180.7">Bateria</text>
</g>
<g font-size="2.3">
<text x="128.9" y="29.3" transform="rotate(-90 128.9 29.3)">1</text>
<text x="134" y="29.3" transform="rotate(-90 134 29.3)">2</text>
<text x="216.7" y="54.9" transform="rotate(-90 216.7 54.9)">1</text>
<text x="219.2" y="54.9" transform="rotate(-90 219.2 54.9)">2</text>
<text x="221.7" y="54.9" transform="rotate(-90 221.7 54.9)">3</text>
<text x="224.3" y="54.9" transform="rotate(-90 224.3 54.9)">4</text>
<text x="226.8" y="54.9" transform="rotate(-90 226.8 54.9)">5</text>
<text x="229.4" y="54.9" transform="rotate(-90 229.4 54.9)">6</text>
<text x="231.9" y="54.9" transform="rotate(-90 231.9 54.9)">7</text>
<text x="234.5" y="54.9" transform="rotate(-90 234.5 54.9)">8</text>
<text x="237" y="54.9" transform="rotate(-90 237 54.9)">9</text>
<text x="239.6" y="54.9" transform="rotate(-90 239.6 54.9)">10</text>
<text x="242.1" y="54.9" transform="rotate(-90 242.1 54.9)">11</text>
<text x="244.6" y="54.9" transform="rotate(-90 244.6 54.9)">12</text>
<text x="247.2" y="54.9" transform="rotate(-90 247.2 54.9)">13</text>
<text x="249.7" y="54.9" transform="rotate(-90 249.7 54.9)">14</text>
<text x="252.3" y="54.9" transform="rotate(-90 252.3 54.9)">15</text>
<text x="189.9" y="61.2">2</text>
<text x="189.9" y="63.8">3</text>
<text x="194.8" y="62.5">COM RV</text>
<text x="194.8" y="65">COM</text>
<text x="207.8" y="61.2">1</text>
<text x="122.6" y="76.5">33</text>
<text x="128.7" y="77.7">RB0/INT0</text>
<text x="152.1" y="77.7">RC0/T1OSO/T1CKI</text>
<text x="174.7" y="76.5">15</text>
<text x="122.6" y="79">34</text>
<text x="122.6" y="81.5">35</text>
<text x="128.7" y="80.3">RB1/INT1</text>
<text x="128.7" y="82.8">RB2/INT2</text>
<text x="154.4" y="80.3">RC1/T1OSI/CCP2</text>
<text x="160.9" y="82.8">RC2/CCP1</text>
<text x="174.7" y="81.5">17</text>
<text x="174.7" y="79">16</text>
<text x="122.6" y="84.1">36</text>
<text x="122.6" y="86.6">37</text>
<text x="122.6" y="89.2">38</text>
<text x="128.7" y="85.3">RB3/CCP2</text>
<text x="128.7" y="87.9">RB4</text>
<text x="156.8" y="85.3">RC3/SCK/SCL</text>
<text x="157.7" y="87.9">RC4/SDI/SDA</text>
<text x="174.7" y="84.1">18</text>
<text x="174.7" y="89.2">24</text>
<text x="174.7" y="86.6">23</text>
<text x="122.6" y="91.7">39</text>
<text x="122.6" y="94.2">40</text>
<text x="128.7" y="90.4">RB5</text>
<text x="128.7" y="95.5">RB7</text>
<text x="129.2" y="93">RB6</text>
<text x="159.1" y="93">RC6/TX/CK</text>
<text x="159.6" y="95.5">RC7/RX/DT</text>
<text x="161.8" y="90.4">RC5/SDO</text>
<text x="174.7" y="91.7">25</text>
<text x="174.7" y="94.2">26</text>
<text x="123.8" y="99.4">2</text>
<text x="123.8" y="101.9">3</text>
<text x="128.7" y="100.6">RA0/AN0</text>
<text x="161.3" y="100.6">RD0/PSP0</text>
<text x="174.7" y="99.4">19</text>
<text x="174.7" y="101.9">20</text>
<text x="123.8" y="104.4">4</text>
<text x="123.8" y="107">5</text>
<text x="128.7" y="103.2">RA1/AN1</text>
<text x="128.7" y="105.7">RA2/AN2/VREF-</text>
<text x="161.3" y="103.2">RD1/PSP1</text>
<text x="161.3" y="105.7">RD2/PSP2</text>
<text x="174.7" y="104.4">21</text>
<text x="174.7" y="107">22</text>
<text x="123.8" y="109.5">6</text>
<text x="123.8" y="112.1">7</text>
<text x="128.7" y="108.2">RA3/AN3/VREF+</text>
<text x="128.7" y="113.3">RA5/AN4/SS/LVDIN</text>
<text x="129.2" y="110.8">RA4/T0CKI</text>
<text x="161.3" y="108.2">RD3/PSP3</text>
<text x="161.3" y="110.8">RD4/PSP4</text>
<text x="161.3" y="113.3">RD5/PSP5</text>
<text x="174.7" y="109.5">27</text>
<text x="174.7" y="112.1">28</text>
<text x="122.6" y="117.1">13</text>
<text x="122.6" y="114.6">14</text>
<text x="128.7" y="115.9">OSC2/CLKO/RA6</text>
<text x="129.2" y="118.4">OSC1/CLKI</text>
<text x="161.3" y="115.9">RD6/PSP6</text>
<text x="161.3" y="118.4">RD7/PSP7</text>
<text x="174.7" y="114.6">29</text>
<text x="174.7" y="117.1">30</text>
<text x="123.8" y="124.8">1</text>
<text x="158.4" y="123.5">RE0/RD/AN5</text>
<text x="174.7" y="124.8">9</text>
<text x="174.7" y="122.2">8</text>
<text x="128.7" y="126">MCLR/VPP</text>
<text x="157.9" y="126">RE1/WR/AN6</text>
<text x="158.8" y="128.6">RE2/CS/AN7</text>
<text x="174.7" y="127.3">10</text>
<text x="122.6" y="134.9">12</text>
<text x="122.6" y="132.4">31</text>
<text x="128.7" y="136.2">VSS</text>
<text x="128.7" y="133.6">VSS</text>
<text x="166.1" y="133.6">VDD</text>
<text x="166.1" y="136.2">VDD</text>
<text x="174.7" y="132.4">11</text>
<text x="174.7" y="134.9">32</text>
<text x="140.3" y="154.1" transform="rotate(-90 140.3 154.1)">In</text>
<text x="142.9" y="154.1" transform="rotate(-90 142.9 154.1)">GND</text>
<text x="145.4" y="154.1" transform="rotate(-90 145.4 154.1)">Out</text>
<text x="36" y="159.9" transform="rotate(-90 36 159.9)">12</text>
<text x="38.6" y="159.9" transform="rotate(-90 38.6 159.9)">11</text>
<text x="41.1" y="159.9" transform="rotate(-90 41.1 159.9)">10</text>
<text x="43.6" y="158.7" transform="rotate(-90 43.6 158.7)">9</text>
<text x="46.2" y="158.7" transform="rotate(-90 46.2 158.7)">8</text>
<text x="48.8" y="158.7" transform="rotate(-90 48.8 158.7)">7</text>
<text x="51.3" y="158.7" transform="rotate(-90 51.3 158.7)">6</text>
<text x="53.8" y="158.7" transform="rotate(-90 53.8 158.7)">5</text>
<text x="56.4" y="158.7" transform="rotate(-90 56.4 158.7)">4</text>
<text x="58.9" y="158.7" transform="rotate(-90 58.9 158.7)">3</text>
<text x="61.5" y="158.7" transform="rotate(-90 61.5 158.7)">2</text>
<text x="64" y="158.7" transform="rotate(-90 64 158.7)">1</text>
<text x="139.1" y="159" transform="rotate(-90 139.1 159)">1</text>
<text x="141.6" y="159" transform="rotate(-90 141.6 159)">2</text>
<text x="144.1" y="159" transform="rotate(-90 144.1 159)">3</text>
<text x="84.4" y="169.3" transform="rotate(-90 84.4 169.3)">GND</text>
<text x="86.9" y="169.3" transform="rotate(-90 86.9 169.3)">GND</text>
<text x="89.4" y="169.3" transform="rotate(-90 89.4 169.3)">VDD</text>
<text x="156.8" y="170.5">1</text>
<text x="83.1" y="174.2" transform="rotate(-90 83.1 174.2)">1</text>
<text x="85.6" y="174.2" transform="rotate(-90 85.6 174.2)">2</text>
<text x="88.2" y="174.2" transform="rotate(-90 88.2 174.2)">3</text>
<text x="156.8" y="175.6">2</text>
<text x="201.9" y="178.1">Title</text>
<text x="201.9" y="185.8">Size</text>
<text x="214.7" y="185.8">Number</text>
<text x="265.6" y="185.8">Revision</text>
<text x="203.2" y="189.6">A4</text>
<text x="201.9" y="193.4">Date:</text>
<text x="201.9" y="196">File:</text>
<text x="213.4" y="193.4">21/05/2014</text>
<text x="213.4" y="196">C:\Users\..\Esquematico_Luximetro.SchDocDrawn By:</text>
<text x="252.8" y="193.4">Sheet</text>
<text x="259.9" y="193.4">of</text>
</g>
</svg>
